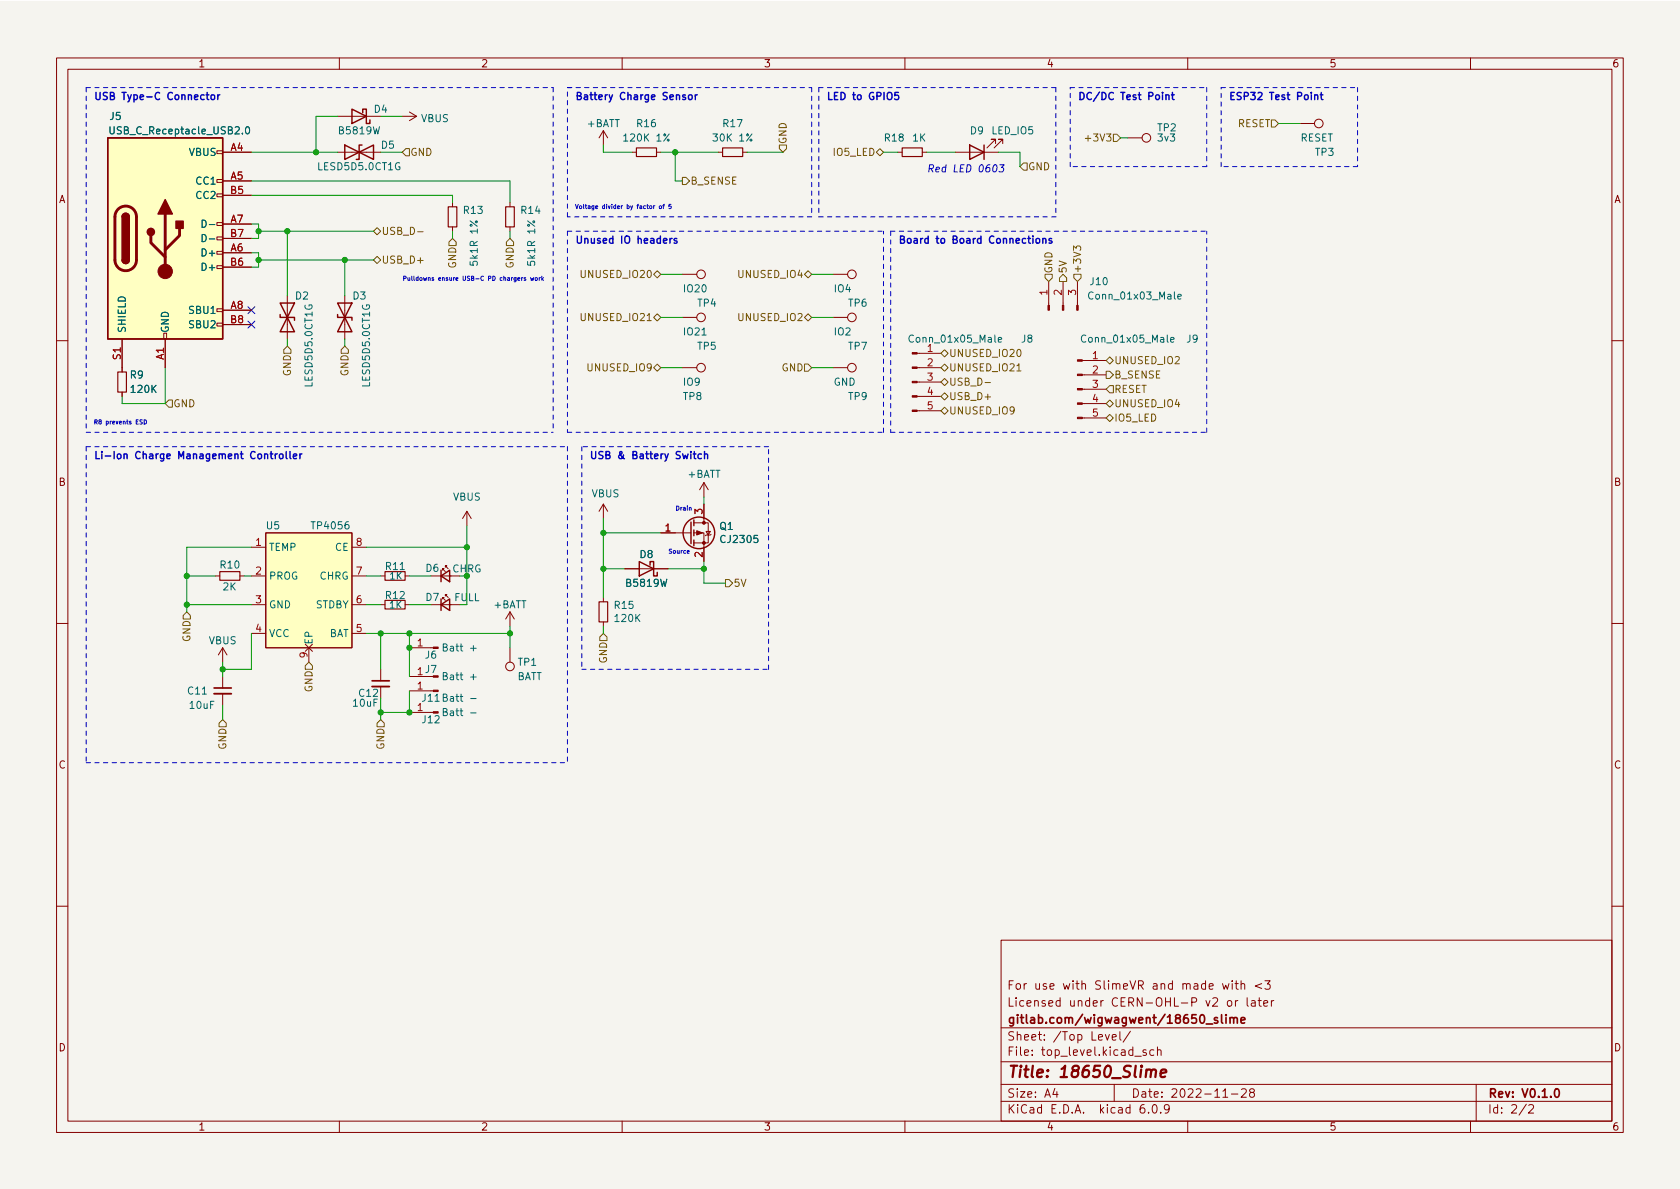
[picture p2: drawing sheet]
<svg xmlns="http://www.w3.org/2000/svg" width="297mm" height="210mm" viewBox="0 0 297 210" stroke-linecap="round" stroke-linejoin="round" font-family="sans-serif">
<path d="M0 .2h297v210.1h-297z" fill="#f5f4ef" stroke="#f5f4ef" stroke-width=".18"/>
<g fill="none" stroke="#840000" stroke-width=".18">
<path d="M10 10.2h277v190.1h-277zM12 12.2h273v186.1h-273zM60 10.2v2M72.4 19.8l1.3 .8M110 10.2v2M160 10.2v2M210 10.2v2M260 10.2v2M38.4 39.4h1v.5h-1zM38.4 34.3h1v.5h-1zM38.4 31.7h1v.6h-1zM38.4 26.7h1v.5h-1z"/>
<path d="M39.4 26.9h5M39.4 32h5M39.4 39.6h5M39.4 34.5h5M59.7 26.9h7.6M59.7 20.6h7.6M71.1 20.6h2.6M73.7 20.6l-1.3 .7M80 35.8v.8M90.2 35.8v.8M106.7 23.1v2.5M106.7 23.1l-.8 1.3"/>
<path d="M106.7 23.1l.7 1.3M111.8 26.9h.7M116.1 26.9h.7M127 26.9h.8M131.3 26.9h.8M158.7 26.9h.8M163.1 26.9h.7M168.9 26.9h7.6M176 25.4v-.8h-.7h.7l-1.5 1.6M177.3 25.4v-.8h-.8h.8l-1.5 1.6M199.4 24.4h2.5M229.9 21.8h2.5"/>
<path d="M21.6 59.9v5.9M29 58.9h.5v1h-.5zM29.2 59.9v5.1M38.4 57.1h1v.6h-1zM38.4 54.6h1v.5h-1zM38.4 47h1v.5h-1zM38.4 44.4h1v.6h-1zM38.4 41.9h1v.5h-1zM39.4 44.7h5M39.4 54.9h5M39.4 47.2h5M39.4 42.2h5"/>
<path d="M39.4 57.4h5M50.8 52.3v7.6M61 52.3v7.6M80 40.1v.8M90.2 40.1v.8M120.6 48.5h2.6M120.6 56.1h2.6M147.3 48.5h2.6M147.3 56.1h2.6M185.4 49.8v4.2M188 49.8v4.2M190.5 49.8v4.2"/>
<path d="M10 60.2h2M21.6 69.3v.8M120.6 65h2.6M147.3 65h2.6M162.2 72.6h4.2M162.2 70.1h4.2M162.2 67.6h4.2M162.2 65h4.2M162.2 62.5h4.2M191.4 73.9h4.2M191.4 71.4h4.2M191.4 68.8h4.2"/>
<path d="M191.4 66.3h4.2M191.4 63.7h4.2M285 60.2h2M44.4 96.8h2.6M47 94.2h15.2v20.3h-15.2zM62.2 96.8h2.6M82.5 90.4l-.7 1.3M82.5 90.4v2.6M82.5 90.4l.8 1.3M106.7 89.1v2.6M106.7 89.1l-.8 1.3M106.7 89.1l.7 1.3"/>
<path d="M116.8 94.2h5.4M122.7 94.2h1.8v5.1M122.7 92.5h2.5v3.5h-2.5M124.5 85.3l-.8 1.3M124.5 85.3v2.6M124.5 89.1v3.4M124.5 85.3l.7 1.3M124.8 94h.8l-.4 .6zM125.7 94.5l-.1 .1h-.8l-.1 .1M10 110.2h2M38.1 101.8h.8M39.4 114.5l-.8 1.3"/>
<path d="M39.4 114.5v2.6M39.4 119.6v2.1M39.4 114.5l.7 1.3M42.4 101.8h.8M44.4 106.9h2.6M44.4 101.8h2.6M44.4 112h2.6M54 113.9l1.2 1.3M54.6 114.5v2.6M55.2 113.9l-1.2 1.3M62.2 106.9h2.6M62.2 101.8h2.6"/>
<path d="M62.2 112h2.6M67.3 118.4v2M67.3 106.9h.8M67.3 101.8h.8M71.6 106.9h.8M71.6 101.8h.8M72.4 119.6h3.8M72.4 114.5h4.2M76.2 106.9h5.1M76.2 101.8h3.6M78.2 100.8v-.2h.3h-.3l.5 .5M78.2 105.9v-.2h.3h-.3l.5 .5"/>
<path d="M78.7 100.3v-.2h.3h-.3l.5 .5M78.7 105.4v-.2h.3h-.3l.5 .5M90.2 108.2v2.5M90.2 114.5v2.6M90.2 108.2l-.8 1.3M90.2 108.2l.7 1.3M106.7 105.7v.7M106.7 110v.7M110.5 100.6h7.6M285 110.2h2M39.4 122.7v2M72.4 126h4.2"/>
<path d="M72.4 122.2h4.2M10 160.2h2M177 166.3h108v32h-108zM216.1 173.9l.3 1 .3-.7 .3 .7 .3-1M217.1 177l.4-.1 .3 .3v.4l-.3 .3h-.4l-.1-.3v-.4zM217.9 173.4v.2M217.9 173.9v1M218.4 173.9h.5M218.4 176.9v1M218.6 173.4v1.3l.3 .2M218.9 176.9l-.3 .1-.2 .2M219.4 174.1l.2-.2 .4 .1 .1 .9"/>
<path d="M219.4 173.4v1.5M220.5 176.4v1.3l.2 .2M221.3 177h.6v.9M221.9 177.3l-.5 .1a.29 .29 0 0 0-.2 .2 .29 .29 0 0 0 .2 .3h.5M222.4 176.9h.6M222.6 176.4v1.3l.4 .2M223.1 173.9l-1.2 .5 1.2 .4M223.4 177.4l.7-.1v-.3l-.5-.1-.2 .2 .1 .8h.6M223.6 173.4h1l-.5 .6 .4 .1v.7l-.2 .1h-.4l-.3-.1M224.8 176.9v1M225.2 176.9l-.3 .1-.1 .2M285 160.2h2"/>
<path d="M60 198.3v2M110 198.3v2M160 198.3v2M177 194.8h108M177 191.8h108M177 187.8h108M177 181.8h108M186.5 192.5l-.4 1h1M186.9 193v1M195.4 182.9l.4 1 .3-1M196.6 183.4l.8-.1-.1-.3-.4-.1-.3 .2 .1 .8h.6M197 191.8v3"/>
<path d="M198 182.4v1.3l.2 .2M199.9 182.4l-1.3 1.9M200.6 186.8h1.2M202.3 195.3a.59 .59 0 0 0-.7 .7v.5l.1 .3h.4l.3-.1v-.5l-.1-.2-.4-.1-.3 .3M202.6 185.7l-.3-.1-.2 .2v.3l.5 .1v.4h-.5M203.1 196.7v.1M203.9 195.4l.2-.1a.81 .81 0 0 1 .6 .7 .81 .81 0 0 1-.3 .8h-.2a.81 .81 0 0 1-.6-.6 .81 .81 0 0 1 .3-.8zM204 185.7l-.4-.1-.3 .3v.4l.1 .3h.6M204.6 185.8l.3-.2 .3 .1 .1 .9M204.6 185.1v1.5M205.2 196.7v.1M206.7 196l-.3 .3h-.3l-.2-.3 .1-.6 .4-.1 .2 .2a.99 .99 0 0 1-.3 1.3h-.3"/>
<path d="M210 198.3v2M216.2 194h.9M217.7 193.5h1.2M219.5 192.7l.6-.2 .2 .2 .1 .3-1 1h1M221.2 193.2l-.3-.3 .1-.2 .2-.2 .4 .1 .2 .2-.1 .2-.6 .2-.2 .3 .1 .4 .2 .1h.4l.2-.3-.1-.4-.2-.1M260 198.3v2M261 191.8v6.5M269.9 195.3l-1.3 1.9M270.3 195.5l.6-.2 .2 .2 .1 .3-1 1h1"/>
<circle cx="202.7" cy="24.4" r=".76"/>
<circle cx="233.2" cy="21.8" r=".76"/>
<circle cx="124" cy="48.5" r=".76"/>
<circle cx="124" cy="56.1" r=".76"/>
<circle cx="150.6" cy="56.1" r=".76"/>
<circle cx="150.6" cy="48.5" r=".76"/>
<circle cx="124" cy="65" r=".76"/>
<circle cx="150.6" cy="65" r=".76"/>
<circle cx="90.2" cy="117.9" r=".76"/>
</g>
<path d="M37.8 121.7h3.1M65.8 120.4h3M216 179.4v1.3l.2 .2M216.8 179.4v.2M216.8 179.9v1M217.5 179.9v1M215.3 180l-.4-.1-.2 .2 .1 .3 .5 .1v.4h-.6M217.5 180.1l.2-.2 .4 .1v.9M218.1 180.1l.2-.2 .4 .1 .1 .9M219.4 180.4l.7-.1v-.3l-.5-.1-.2 .2 .1 .8h.6M275.1 192.6l.1-.1a.81 .81 0 0 1 .6 .7 .81 .81 0 0 1-.3 .8h-.2a.81 .81 0 0 1-.5-.6 .81 .81 0 0 1 .3-.8z" fill="none" stroke="#840000" stroke-width=".3"/>
<path d="M202.7 189.3a.49 .49 0 0 1 .8 .1l-.1 1.1M203.5 189.4a.5 .5 0 0 1 .8-.2v1.3M205.2 189.8l1-.2-.1-.4-.5-.1-.3 .3-.1 1 .2 .1 .6-.1" fill="none" stroke="#840000" stroke-width=".4"/>
<g fill="none" stroke="#840000" stroke-width=".25">
<path d="M62.2 19.3l2.6 1.3-2.6 1.2zM64.1 19.9v-.6h.7v2.5h.6v-.6M19 24.4h20.4v35.5h-20.4zM21.6 38.3a.64 .64 0 0 1 .6-.6 .64 .64 0 0 1 .7 .6M61 25.6v2.6l5-2.6v2.6zM64 25.6h-.5v2.6h-.5M171.4 25.6l2.6 1.3-2.6 1.3zM174 25.6v2.6M21.6 46a.64 .64 0 0 0 .6 .6 .64 .64 0 0 0 .7-.6M49.5 55.6v.5h2.6v.5M49.5 53.6l2.6 5.1h-2.6l2.6-5.1zM59.7 55.6v.5h2.5v.5"/>
<path d="M59.7 53.6l2.5 5.1h-2.5l2.5-5.1zM113 99.3l2.6 1.3-2.6 1.2zM114.9 99.9v-.6h.7v2.5h.6v-.6M122.2 92.3v3.8M122.7 91.9v1.1M122.7 93.7v1M122.7 95.5v1M78 101.8l1.5-1v2.1zM78 106.9l1.5-1v2zM78 100.8v2.1M78 105.9v2"/>
<circle cx="123.6" cy="94.2" r="2.79"/>
</g>
<path d="M37.8 122.7h3.1M65.8 121.4h3" fill="none" stroke="#840000" stroke-width=".33"/>
<g fill="#840000" stroke="#840000" stroke-width=".18">
<path d="M76.6 125.9h.9v.2h-.9z"/>
<path d="M76.6 122h.9v.3h-.9z"/>
<path d="M123.2 93.8l1 .4-1 .4z"/>
<path d="M161.3 72.5h.9v.3h-.9z"/>
<path d="M161.3 70h.9v.2h-.9z"/>
<path d="M161.3 67.4h.9v.3h-.9z"/>
<path d="M161.3 64.9h.9v.2h-.9z"/>
<path d="M161.3 62.4h.9v.2h-.9z"/>
<path d="M190.4 54h.2v.9h-.2z"/>
<path d="M187.8 54h.3v.9h-.3z"/>
<path d="M185.3 54h.2v.9h-.2z"/>
<path d="M76.6 114.4h.9v.3h-.9z"/>
<path d="M190.5 73.8h.9v.2h-.9z"/>
<path d="M190.5 71.2h.9v.3h-.9z"/>
<path d="M190.5 68.7h.9v.3h-.9z"/>
<path d="M190.5 66.2h.9v.2h-.9z"/>
<path d="M190.5 63.6h.9v.3h-.9z"/>
<circle cx="124.5" cy="96" r=".25"/>
<circle cx="124.5" cy="92.5" r=".25"/>
<circle cx="29.2" cy="48" r="1.27"/>
</g>
<g fill="none" stroke="#006464" stroke-width=".18">
<path d="M19.5 22.4v1l.2 .3h.2l.3-.3v-1M35.7 38.9a.64 .64 0 0 1 .8 .7 .64 .64 0 0 1-.8 .6zM43.5 22.5l.2-.1a.68 .68 0 0 1 .4 .6 .68 .68 0 0 1-.4 .7l-.2-.1-.1-.4zM35.7 41.5a.64 .64 0 0 1 .8 .6 .64 .64 0 0 1-.8 .6zM208.2 52.5l.7-.2-.1-.2-.4-.1-.2 .2 .1 .6h.5M176.5 60.1l.6-.1-.1-.3h-.3l-.2 .1 .1 .7h.4M207 60.1l.6-.1-.1-.3h-.3l-.2 .1v.7h.5M83.2 119.7h1M83.2 114.6h1M78.4 125.9l.5-.1 .1-.2v-.2l-.6-.1v1.3h.5l.1-.2 .1-.3-.3-.2M78.4 123.3h.5l.1-.2v-.2l-.6-.2v1.3h.5l.1-.1 .1-.3-.3-.3M83.2 126.1h1"/>
<path d="M83.2 123.5h1"/>
</g>
<path d="M79.2 36.6h1.6v3.5h-1.6zM89.4 36.6h1.5v3.5h-1.5zM112.5 26.2h3.6v1.5h-3.6zM127.8 26.2h3.5v1.5h-3.5zM159.5 26.2h3.6v1.5h-3.6zM20.8 65.8h1.6v3.5h-1.6zM38.9 101.1h3.5v1.5h-3.5zM68.1 106.2h3.5v1.5h-3.5zM68.1 101.1h3.5v1.5h-3.5zM105.9 106.4h1.5v3.6h-1.5z" fill="none" stroke="#840000" stroke-width=".2"/>
<g fill="#ffffc2" stroke="#ffffc2" stroke-width=".18">
<path d="M19 24.4h20.4v35.5h-20.4z"/>
<path d="M47 94.2h15.2v20.3h-15.2z"/>
</g>
<path d="M20.3 38.3v7.7a1.91 1.91 0 0 0 1.9 1.9 1.91 1.91 0 0 0 1.9-1.9v-7.7M20.3 38.3a1.91 1.91 0 0 1 1.9-1.9 1.91 1.91 0 0 1 1.9 1.9M29.2 37.8v10.2M26.7 41.7v1.2l2.5 2.6M31.7 40.4v1.3l-2.5 2.5" fill="none" stroke="#840000" stroke-width=".51"/>
<g fill="#840000" stroke="#840000" stroke-width=".25">
<path d="M21.6 46h1.3a.64 .64 0 0 1-.7 .6 .64 .64 0 0 1-.6-.6z"/>
<path d="M21.6 38.3h1.3v7.7h-1.3z"/>
<path d="M21.8 37.9a.64 .64 0 0 1 .7-.1 .64 .64 0 0 1 .4 .5h-1.3z"/>
<path d="M29.2 35.3l1.3 2.5h-2.6z"/>
<path d="M31.1 39.1h1.3v1.3h-1.3z"/>
<circle cx="26.7" cy="41" r=".63"/>
</g>
<g fill="none" stroke="#725600" stroke-width=".18">
<path d="M71.1 26.9l.7-.6h.6v1.3h-.6zM120.6 31.4h.7l.6 .6-.6 .6h-.7zM137.8 25.6h1.3v.7l-.7 .6-.6-.6zM154.9 26.9l.7-.6 .6 .6-.6 .7zM181 28.8h.6v1.3h-.6l-.7-.6zM191.9 24.5h1M196.8 23.7h.7l.6 .7-.6 .6h-.7zM224.8 21.2h.6l.7 .6-.7 .7h-.6zM66 46l.7-.7 .6 .7-.6 .6zM66 40.9l.7-.6 .6 .6-.6 .6zM73.8 41h1M80 42.2l.6 .6v.6h-1.2v-.6z"/>
<path d="M90.2 42.2l.6 .6v.6h-1.3v-.6zM115.6 56.1l.6-.6 .6 .6-.6 .7zM115.6 48.5l.6-.6 .6 .6-.6 .6zM142.2 56.1l.7-.6 .6 .6-.6 .7zM142.2 48.5l.7-.6 .6 .6-.6 .6zM184.8 48.5h1.3v.6l-.7 .7-.6-.7zM188 48.5l.6 .6v.7h-1.3v-.7zM189.8 44.3v-.8l.5 .4 .1-.3h.6l.1 .1-.1 .6M189.9 48.5h1.2v.6l-.6 .7-.6-.7zM29.8 70.7h.7v1.3h-.7l-.6-.6zM50.2 61.8l.6-.6 .6 .6v.7h-1.2zM61 61.2l.6 .6v.7h-1.3v-.7z"/>
<path d="M115.6 65l.6-.6 .6 .6-.6 .7zM142.2 64.4h.7l.6 .6-.6 .7h-.7zM166.4 72.6l.6-.6 .6 .6-.6 .7zM166.4 65l.6-.6 .6 .6-.6 .7zM166.4 62.5l.6-.7 .6 .7-.6 .6zM166.4 70.1l.6-.6 .6 .6-.6 .6zM166.4 67.6l.6-.7 .6 .7-.6 .6zM174.2 67.6h.9M179.8 65.6h.7M195.6 65.7h.6l.6 .6-.6 .6h-.6zM195.6 73.9l.6-.6 .6 .6-.6 .6zM195.6 71.4l.6-.7 .6 .7-.6 .6z"/>
<path d="M195.6 63.7l.6-.6 .6 .6-.6 .7zM196.2 68.2h.6v1.3h-.6l-.6-.7zM33 108.2l.7 .6v.7h-1.3v-.7zM54 117.7l.6-.6 .6 .6v.7h-1.2zM106 112.6l.7-.6 .6 .6v.7h-1.3zM128.3 102.5h.6l.6 .6-.6 .7h-.6zM39.4 127.2l.6 .7v.6h-1.3v-.6zM67.3 127.2l.6 .7v.6h-1.2v-.6z"/>
</g>
<g fill="none" stroke="#0000c2" stroke-width=".25">
<path d="M36.5 16.8h.4M36.6 16.3v1.1l.3 .2M37.4 16.9l.1-.1 .4 .1 .1 .5-.2 .2h-.3l-.1-.1zM38.5 16.8v.8M38.9 16.8l-.4 .2M121.8 16.9l.2-.1 .3 .1 .1 .5-.1 .2h-.3l-.2-.1zM122.9 16.8v.8M123.3 16.8l-.4 .2M158.9 16.3h-.7v.6l.2-.1 .4 .1 .1 .2v.4l-.2 .1-.5-.1M206.1 16.9l.2-.1h.3l.1 .8M206.1 16.8v.8M207.1 16.8h.5"/>
<path d="M207.3 16.3v1.1l.3 .2M232.5 16.9l.1-.1h.3l.1 .8M232.5 16.8v.8M233.4 16.8h.5M233.6 16.3v1.1l.3 .2M118.5 42.2v.8M118.8 42.2l-.3 .2M119.7 42.2h-.3l-.2 .1v.2l.5 .1v.4h-.5M183.2 42.3l.2-.1 .4 .1v.5l-.1 .2h-.3l-.2-.1zM184.4 42.3l.2-.1h.3v.8M184.4 42.2v.8M185.9 42.2h-.3l-.1 .1v.2l.4 .1v.4h-.4"/>
<path d="M50.6 79.8v1.1l.2 .2M51.3 79.8v1.1l.1 .2M122.8 79.8v1.1l.3 .2M124.6 79.8v1.3M49 80.3l-.3 .2M49.5 80.4l.1-.1 .4 .1 .1 .5-.2 .2h-.3l-.1-.1zM51.9 80.7l.6-.1-.1-.3h-.3l-.2 .1v.7h.5M53 80.3v.8M53.4 80.3l-.4 .2M122.6 80.3h.5M124 80.3h-.3l-.3 .2 .1 .6h.5M124.6 80.4l.1-.1h.3l.1 .8"/>
</g>
<g fill="none" stroke="#0000c2" stroke-width=".18">
<path d="M114.9 36.5h.3v.4l-.3-.1zM115.6 36.4v.5M115.8 36.4l-.2 .1M116.6 36.4h.2l.2 .1-.2 .4-.2-.2zM117.2 36.4h.3M117.5 36.1l-.2 .1v.7M118.6 36.1h-.3l-.1 .4h.4v.3h-.4M175.7 29.3l.3-.2a.75 .75 0 0 1-.2 1.3l-.2-.1-.1-.4zM176.8 29.1h.8l-.5 .5 .3 .1v.6l-.2 .1-.6-.1M91.6 49.3h.3v-.2l-.3 .1v.4h.3M92.2 49.1v.5M92.4 49.1l-.2 .1"/>
<path d="M92.9 49.1l-.2 .1 .2 .2v.2h-.2M93.8 49.1l.1 .5 .2-.4 .1 .4 .2-.5M94.7 49.2h.3l-.1 .4-.2-.1zM95.3 49.1v.5M95.6 49.1l-.3 .1M95.8 48.8v.8M95.9 49.3l.2 .3M96.1 49.1l-.3 .3M25.2 74.3h-.4a.31 .31 0 0 0 .3 .4v.3h-.4M25.5 74.2a.38 .38 0 0 1 .4 .4 .38 .38 0 0 1-.4 .4zM121.5 97.6l.4-.1-.1-.1-.3 .1v.3h.3M121.9 89.8h.3v.4"/>
</g>
<g fill="none" stroke="#0000c2" stroke-width=".18" stroke-dasharray=".8 .8">
<path d="M15.2 15.5h82.6M15.2 15.5v60.9M97.8 15.5v60.9M100.3 15.5h43.2M100.3 15.5h1.3M143.5 15.5v22.8M144.8 15.5h41.9M144.8 15.5v22.8M186.7 15.5v22.8M189.2 15.5h24.2M213.4 15.5v14M215.9 15.5h24.1"/>
<path d="M240 15.5v14M100.3 38.3v-22.8M143.5 38.3h-43.2M144.8 38.3h41.9M189.2 29.5v-14M213.4 29.5h-24.2M215.9 29.5v-14M240 29.5h-24.1M100.3 40.9v35.5M100.3 40.9h55.9M157.5 40.9v35.5M157.5 40.9h55.9"/>
<path d="M15.2 76.4h82.6M15.2 79v55.9M15.2 79h85.1M100.3 79v55.9M100.3 76.4h55.9M102.9 79v39.4M135.9 79h-33M156.2 76.4v-35.5M157.5 76.4h55.9M213.4 76.4v-35.5M102.9 118.4h33M135.9 118.4v-39.4"/>
<path d="M15.2 134.9h85.1"/>
</g>
<g fill="none" stroke="#009600" stroke-width=".18">
<path d="M44.4 26.9h15.3M44.4 39.6h1.3v2.6h-1.3M44.4 32h45.8v3.8M44.4 34.5h35.6v1.3M59.7 20.6h-3.8v6.3M67.3 26.9h3.8M67.3 20.6h3.8M106.7 25.6v1.3h5.1M116.8 26.9h10.2M119.4 26.9v5.1h1.2M132.1 26.9h6.3M156.2 26.9h2.5"/>
<path d="M163.8 26.9h5.1M176.5 26.9h3.8v2.6M198.1 24.4h1.3M226.1 21.8h3.8M44.4 44.7h1.3v2.5h-1.3M45.7 46h20.3M45.7 40.9h20.3M50.8 40.9v11.4M50.8 59.9v1.3M61 46v6.3M61 59.9v1.3M80 40.9v1.3"/>
<path d="M90.2 40.9v1.3M116.8 56.1h3.8M116.8 48.5h3.8M143.5 56.1h3.8M143.5 48.5h3.8M29.2 65v6.4h-7.6v-1.3M116.8 65h3.8M143.5 65h3.8M44.4 96.8h-11.4v11.4M64.8 96.8h17.7M82.5 93v13.9M106.7 91.7v14"/>
<path d="M106.7 94.2h10.1M124.5 87.9v1.2M124.5 99.3v3.8h3.8M33 101.8h5.1M33 106.9h11.4M39.4 117.1v2.5M43.2 101.8h1.2M44.4 112v6.4h-5M64.8 112h25.4M64.8 101.8h2.5M64.8 106.9h2.5M67.3 112v6.4"/>
<path d="M72.4 112v7.6M72.4 101.8h3.8M72.4 106.9h3.8M90.2 110.7v3.8M106.7 100.6h3.8M106.7 110.7v1.3M118.1 100.6h6.4M39.4 124.7v2.5M67.3 123.4v3.8M72.4 122.2v3.8h-5.1"/>
</g>
<path d="M43.8 54.2l1.3 1.3M43.8 56.8l1.3 1.2M45.1 54.2l-1.3 1.3M45.1 56.8l-1.3 1.2" fill="none" stroke="#000084" stroke-width=".18"/>
<g fill="#009600" stroke="#009600" stroke-width=".18">
<circle cx="33" cy="106.9" r=".46"/>
<circle cx="33" cy="101.8" r=".46"/>
<circle cx="39.4" cy="118.4" r=".46"/>
<circle cx="67.3" cy="126" r=".46"/>
<circle cx="72.4" cy="126" r=".46"/>
<circle cx="119.4" cy="26.9" r=".46"/>
<circle cx="50.8" cy="40.9" r=".46"/>
<circle cx="55.9" cy="26.9" r=".46"/>
<circle cx="61" cy="46" r=".46"/>
<circle cx="45.7" cy="40.9" r=".46"/>
<circle cx="45.7" cy="46" r=".46"/>
<circle cx="106.7" cy="94.2" r=".46"/>
<circle cx="106.7" cy="100.6" r=".46"/>
<circle cx="90.2" cy="112" r=".46"/>
<circle cx="124.5" cy="100.6" r=".46"/>
<circle cx="82.5" cy="96.8" r=".46"/>
<circle cx="67.3" cy="112" r=".46"/>
<circle cx="72.4" cy="114.5" r=".46"/>
<circle cx="72.4" cy="112" r=".46"/>
<circle cx="82.5" cy="101.8" r=".46"/>
</g>
<text font-size="2.8" fill="#840000" x="178" y="190.6">Title: 18650_Slime</text>
<g font-size="2.1" fill="#840000">
<text x="178" y="178">Licensed under CERN-OHL-P v2 or later</text>
<text x="178" y="175">For use with SlimeVR and made with &lt;3</text>
<text x="178" y="184">Sheet: /Top Level/</text>
<text x="178" y="181">gitlab.com/wigwagwent/18650_slime</text>
<text x="178" y="186.7">File: top_level.kicad_sch</text>
<text x="178" y="196.9">KiCad E.D.A. kicad 6.0.9</text>
<text x="178" y="194.1">Size: A4</text>
<text x="200" y="194.1">Date: 2022-11-28</text>
<text x="263" y="194.1">Rev: V0.1.0</text>
<text x="263" y="196.9">Id: 2/2</text>
</g>
<g font-size="1.8" fill="#840000">
<text x="35" y="11.9">1</text>
<text x="85" y="11.9">2</text>
<text x="135" y="11.9">3</text>
<text x="185" y="11.9">4</text>
<text x="235" y="11.9">5</text>
<text x="285" y="11.9">6</text>
<text x="10.3" y="35.9">A</text>
<text x="285.3" y="35.9">A</text>
<text x="10.3" y="85.9">B</text>
<text x="285.3" y="85.9">B</text>
<text x="10.3" y="135.9">C</text>
<text x="285.3" y="135.9">C</text>
<text x="10.3" y="185.9">D</text>
<text x="285.3" y="185.9">D</text>
<text x="35" y="199.9">1</text>
<text x="85" y="199.9">2</text>
<text x="135" y="199.9">3</text>
<text x="185" y="199.9">4</text>
<text x="235" y="199.9">5</text>
<text x="285" y="199.9">6</text>
</g>
<g font-size="1.8" fill="#0000c2">
<text x="16.5" y="17.7">USB Type-C Connector</text>
<text x="101.6" y="17.7">Battery Charge Sensor</text>
<text x="146" y="17.7">LED to GPIO5</text>
<text x="190.5" y="17.7">DC/DC Test Point</text>
<text x="217.2" y="17.7">ESP32 Test Point</text>
<text x="163.8" y="30.5">Red LED 0603</text>
<text x="101.6" y="43.1">Unused IO headers</text>
<text x="158.7" y="43.1">Board to Board Connections</text>
<text x="16.5" y="81.2">Li-Ion Charge Management Controller</text>
<text x="104.1" y="81.2">USB &amp; Battery Switch</text>
</g>
<g font-size="1.8" fill="#006464">
<text x="19.4" y="21.2">J5</text>
<text x="20" y="23.7">USB_C_Receptacle_USB2.0</text>
<text x="60.1" y="23.7">B5819W</text>
<text x="66.2" y="19.9">D4</text>
<text x="74.4" y="21.6">VBUS</text>
<text x="103.8" y="22.5">+BATT</text>
<text x="112.7" y="22.5">R16</text>
<text x="127.9" y="22.5">R17</text>
<text x="171.6" y="23.7">D9</text>
<text x="175.4" y="23.7">LED_IO5</text>
<text x="204.7" y="23.2">TP2</text>
<text x="33.4" y="27.6">VBUS</text>
<text x="67.4" y="26.3">D5</text>
<text x="110.7" y="25">120K 1%</text>
<text x="126.4" y="25">30K 1%</text>
<text x="156.5" y="25">R18</text>
<text x="161.4" y="25">1K</text>
<text x="204.8" y="25">3v3</text>
<text x="229.9" y="25">RESET</text>
<text x="232.6" y="27.6">TP3</text>
<text x="34.8" y="32.6">CC1</text>
<text x="34.8" y="35.2">CC2</text>
<text x="56.4" y="30.1">LESD5D5.0CT1G</text>
<text x="36.5" y="40.3">D-</text>
<text x="82" y="37.8">R13</text>
<text x="92.2" y="37.8">R14</text>
<text x="36" y="45.3">D+</text>
<text x="36" y="47.9">D+</text>
<text x="36.5" y="42.8">D-</text>
<text x="84.5" y="46.6" transform="rotate(-90 84.5 46.6)">5k1R 1%</text>
<text x="94.6" y="46.6" transform="rotate(-90 94.6 46.6)">5k1R 1%</text>
<text x="52.3" y="53">D2</text>
<text x="62.4" y="53">D3</text>
<text x="121" y="51.7">IO20</text>
<text x="147.5" y="51.7">IO4</text>
<text x="192.8" y="50.4">J10</text>
<text x="193" y="53">Conn_01x03_Male</text>
<text x="22.2" y="58.9" transform="rotate(-90 22.2 58.9)">SHIELD</text>
<text x="29.8" y="58.9" transform="rotate(-90 29.8 58.9)">GND</text>
<text x="33.6" y="55.5">SBU1</text>
<text x="33.6" y="58">SBU2</text>
<text x="121" y="59.3">IO21</text>
<text x="123.4" y="54.2">TP4</text>
<text x="147.5" y="59.3">IO2</text>
<text x="150" y="54.2">TP6</text>
<text x="123.4" y="61.8">TP5</text>
<text x="150" y="61.8">TP7</text>
<text x="161.2" y="60.6">Conn_01x05_Male</text>
<text x="180.6" y="60.6">J8</text>
<text x="191.7" y="60.6">Conn_01x05_Male</text>
<text x="209.8" y="60.6">J9</text>
<text x="23" y="66.9">R9</text>
<text x="23.3" y="69.5">120K</text>
<text x="55.2" y="68.2" transform="rotate(-90 55.2 68.2)">LESD5D5.0CT1G</text>
<text x="65.4" y="68.2" transform="rotate(-90 65.4 68.2)">LESD5D5.0CT1G</text>
<text x="120.8" y="70.7">TP8</text>
<text x="120.9" y="68.2">IO9</text>
<text x="147.4" y="68.2">GND</text>
<text x="150" y="70.7">TP9</text>
<text x="80.1" y="88.5">VBUS</text>
<text x="104.6" y="87.9">VBUS</text>
<text x="121.6" y="84.5">+BATT</text>
<text x="47.1" y="93.6">U5</text>
<text x="55.3" y="93.6">TP4056</text>
<text x="127.3" y="93.7">Q1</text>
<text x="39" y="100.5">R10</text>
<text x="47.5" y="97.4">TEMP</text>
<text x="59.3" y="97.4">CE</text>
<text x="68.3" y="100.8">R11</text>
<text x="75.3" y="101.1">D6</text>
<text x="113.2" y="98.7">D8</text>
<text x="127.6" y="96">CJ2305</text>
<text x="39.4" y="104.4">2K</text>
<text x="47.5" y="102.5">PROG</text>
<text x="47.5" y="107.6">GND</text>
<text x="55.7" y="107.6">STDBY</text>
<text x="56.5" y="102.5">CHRG</text>
<text x="68.3" y="105.9">R12</text>
<text x="75.3" y="106.3">D7</text>
<text x="87.3" y="107.6">+BATT</text>
<text x="108.7" y="107.7">R15</text>
<text x="110.9" y="103.8">B5819W</text>
<text x="36.9" y="113.9">VBUS</text>
<text x="47.5" y="112.6">VCC</text>
<text x="58.1" y="112.6">BAT</text>
<text x="108.8" y="110">120K</text>
<text x="55.2" y="114" transform="rotate(-90 55.2 114)">EP</text>
<text x="73.8" y="119.4">1 J7</text>
<text x="75.2" y="116.5">J6</text>
<text x="78.8" y="115.2">Batt +</text>
<text x="91.6" y="117.7">TP1</text>
<text x="33.3" y="122.8">C11</text>
<text x="33.6" y="125.3">10uF</text>
<text x="62.5" y="125">10uF</text>
<text x="63.5" y="123.2">C12</text>
<text x="74.7" y="124.1">J11</text>
<text x="78.8" y="120.3">Batt +</text>
<text x="79" y="124.1">Batt -</text>
<text x="91.3" y="120.3">BATT</text>
<text x="74.7" y="127.9">J12</text>
<text x="79" y="126.6">Batt -</text>
</g>
<g font-size="1.8" fill="#725600">
<text x="218.8" y="22.5">RESET</text>
<text x="72.5" y="27.6">GND</text>
<text x="139.1" y="25.5" transform="rotate(-90 139.1 25.5)">GND</text>
<text x="147.5" y="27.6">IO5_LED</text>
<text x="192.6" y="25">+3V3</text>
<text x="122" y="32.6">B_SENSE</text>
<text x="181.7" y="30.1">GND</text>
<text x="67.4" y="41.5">USB_D-</text>
<text x="67.4" y="46.6">USB_D+</text>
<text x="80.6" y="47.5" transform="rotate(-90 80.6 47.5)">GND</text>
<text x="90.8" y="47.5" transform="rotate(-90 90.8 47.5)">GND</text>
<text x="103.2" y="49.1">UNUSED_IO20</text>
<text x="130.8" y="49.1">UNUSED_IO4</text>
<text x="186.1" y="48.4" transform="rotate(-90 186.1 48.4)">GND</text>
<text x="188.6" y="48.4" transform="rotate(-90 188.6 48.4)">5V</text>
<text x="191.1" y="48.4" transform="rotate(-90 191.1 48.4)">+3V3</text>
<text x="103.2" y="56.8">UNUSED_IO21</text>
<text x="130.8" y="56.8">UNUSED_IO2</text>
<text x="104.2" y="65.7">UNUSED_IO9</text>
<text x="138.2" y="65.7">GND</text>
<text x="167.7" y="65.7">UNUSED_IO21</text>
<text x="167.7" y="63.1">UNUSED_IO20</text>
<text x="197" y="64.4">UNUSED_IO2</text>
<text x="51.4" y="66.5" transform="rotate(-90 51.4 66.5)">GND</text>
<text x="61.6" y="66.5" transform="rotate(-90 61.6 66.5)">GND</text>
<text x="167.7" y="70.7">USB_D+</text>
<text x="167.7" y="68.2">USB_D-</text>
<text x="197" y="66.9">B_SENSE</text>
<text x="197" y="69.5">RESET</text>
<text x="30.6" y="72">GND</text>
<text x="167.7" y="73.3">UNUSED_IO9</text>
<text x="197" y="74.5">IO5_LED</text>
<text x="197" y="72">UNUSED_IO4</text>
<text x="129.6" y="103.8">5V</text>
<text x="33.7" y="113.5" transform="rotate(-90 33.7 113.5)">GND</text>
<text x="107.3" y="117.3" transform="rotate(-90 107.3 117.3)">GND</text>
<text x="55.2" y="122.4" transform="rotate(-90 55.2 122.4)">GND</text>
<text x="40" y="132.6" transform="rotate(-90 40 132.6)">GND</text>
<text x="67.9" y="132.6" transform="rotate(-90 67.9 132.6)">GND</text>
</g>
<g font-size="1.8" fill="#a90000">
<text x="40.8" y="26.7">A4</text>
<text x="40.8" y="31.7">A5</text>
<text x="40.8" y="34.3">B5</text>
<text x="40.8" y="39.4">A7</text>
<text x="40.8" y="41.9">B7</text>
<text x="40.8" y="44.4">A6</text>
<text x="40.8" y="47">B6</text>
<text x="185.2" y="52.2" transform="rotate(-90 185.2 52.2)">1</text>
<text x="187.7" y="52.2" transform="rotate(-90 187.7 52.2)">2</text>
<text x="190.2" y="52.2" transform="rotate(-90 190.2 52.2)">3</text>
<text x="40.8" y="54.6">A8</text>
<text x="40.8" y="57.1">B8</text>
<text x="21.3" y="63.6" transform="rotate(-90 21.3 63.6)">S1</text>
<text x="29" y="63.6" transform="rotate(-90 29 63.6)">A1</text>
<text x="164" y="62.2">1</text>
<text x="164" y="64.8">2</text>
<text x="193.2" y="63.5">1</text>
<text x="164" y="67.3">3</text>
<text x="164" y="69.8">4</text>
<text x="193.2" y="66">2</text>
<text x="193.2" y="68.6">3</text>
<text x="193.2" y="71.1">4</text>
<text x="164" y="72.4">5</text>
<text x="193.2" y="73.7">5</text>
<text x="117.6" y="94">1</text>
<text x="124.2" y="90.9" transform="rotate(-90 124.2 90.9)">3</text>
<text x="45.2" y="96.5">1</text>
<text x="45.2" y="101.6">2</text>
<text x="63" y="101.6">7</text>
<text x="63" y="96.5">8</text>
<text x="124.2" y="98.5" transform="rotate(-90 124.2 98.5)">2</text>
<text x="45.2" y="106.7">3</text>
<text x="63" y="106.7">6</text>
<text x="45.2" y="111.8">4</text>
<text x="63" y="111.8">5</text>
<text x="54.4" y="116.3" transform="rotate(-90 54.4 116.3)">9</text>
<text x="73.8" y="114.3">1</text>
<text x="73.8" y="125.7">1</text>
<text x="73.8" y="121.9">1</text>
</g>
<g font-size="1.8" fill="#009600">
<text x="79.9" y="101.2">CHRG</text>
<text x="80.3" y="106.3">FULL</text>
</g>
<g font-size="1.7" fill="#006464">
<text x="68.9" y="107.6">1K</text>
<text x="68.9" y="102.5">1K</text>
</g>
<g font-size="1" fill="#0000c2">
<text x="101.6" y="36.9">Voltage divider by factor of 5</text>
<text x="71.1" y="49.6">Pulldowns ensure USB-C PD chargers work</text>
<text x="16.5" y="75">R8 prevents ESD</text>
<text x="119.4" y="90.3">Drain</text>
<text x="118.1" y="97.9">Source</text>
</g>
</svg>
